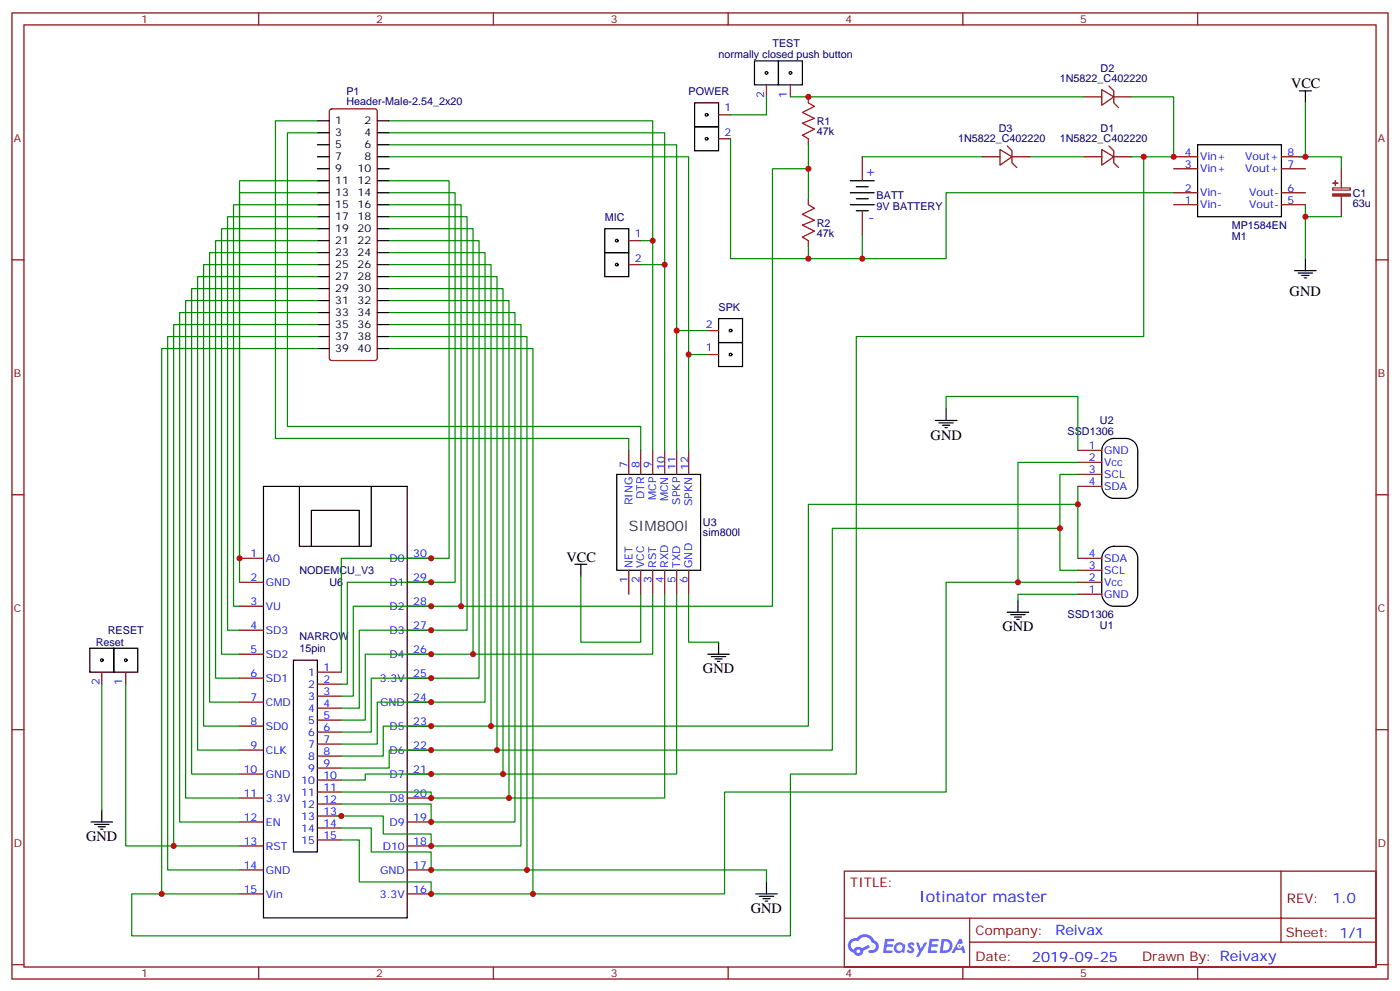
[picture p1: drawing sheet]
<svg xmlns="http://www.w3.org/2000/svg" width="412mm" height="292mm" viewBox="0 0 412 292" stroke-linecap="round" stroke-linejoin="round" font-family="sans-serif">
<g fill="none" stroke="#870000" stroke-width=".35">
<path d="M3.5 3.8h405.4v284.3h-405.4zM7.1 7.3h398.2v277.3h-398.2zM76.2 3.8v3.5M145.3 3.8v3.5M214.5 3.8v3.5M283.6 3.8v3.5M352.8 3.8v3.5M3.5 76.5h3.6M405.3 76.5h3.6M3.5 145.6h3.6M405.3 145.6h3.6M3.5 214.8h3.6"/>
<path d="M405.3 214.8h3.6M248.7 256.4h156.6v28.2h-156.6zM377.3 256.4v20.9M248.7 270.2h156.5M285.6 277.3h119.6M285.6 270.2v14.2M3.5 283.9h3.6M76.2 284.6v3.5M145.3 284.6v3.5M214.5 284.6v3.5M283.6 284.6v3.5M352.8 284.6v3.5"/>
<path d="M405.3 283.9h3.6"/>
</g>
<g fill="#5487ff">
<path d="M267.7 277.6a1.22 1.22 0 0 1 1.7 .2l-.4 .6a.47 .47 0 0 0-.3-.4 .47 .47 0 0 0-.5 .2l.1 .2a1.14 1.14 0 0 1 .8 1.8 1.14 1.14 0 0 1-1.9 0l-.2-.2 .5-.6 .7 .5a.29 .29 0 0 0 .3-.3 .29 .29 0 0 0-.2-.3 1.04 1.04 0 0 1-.6-1.7z"/>
<path d="M260.7 276.3h2.4l.3 .2-.2 .5-1.8 .1-.1 .8h1.5l.3 .4-.3 .4h-1.6l-.2 1.1h1.7l.2 .3-.2 .3-2.6 .1z"/>
<path d="M273.8 276.3h2.4l.3 .2-.1 .5-1.8 .1-.2 .8h1.6l.3 .4-.4 .4h-1.6l-.1 1.1h1.7l.2 .3-.2 .3-2.6 .1z"/>
<path d="M282.6 276.3h.7l.3 1.3-.6 .3a.69 .69 0 0 0-1 .3 .69 .69 0 0 0 .4 .9 .69 .69 0 0 0 .9-.6l.5-.2 .6 2.2h-.8l-.2-.9h-1.8l-.5 .9h-.8z"/>
<path d="M269.8 277.4h.8l.6 1.8 1.1-1.8h.9l-2.6 4.2h-.8l.9-1.5z"/>
<path d="M277.4 276.3l-.6 4.2h1.3a2.11 2.11 0 0 0 2.5-2.1 2.11 2.11 0 0 0-2.5-2.1zM278.1 277.1a1.39 1.39 0 0 1 1.7 1.4 1.39 1.39 0 0 1-1.8 1.3h-.3z"/>
<path d="M263.7 277.9a1.54 1.54 0 0 0-.1 2.2 1.54 1.54 0 0 0 2.2 .1l.6 .3 .3-2.3-.2-.3h-.4a1.49 1.49 0 0 0-2.4 0zM264 278.9a.94 .94 0 0 1 1.8 0 .94 .94 0 0 1-1.8 0z"/>
<path d="M250.4 276.7a2.18 2.18 0 0 0 1.1 3.7 1.44 1.44 0 0 0 1.6 .9 1.44 1.44 0 0 0 1.2-1.4l2-1.1-.5-.7-1.9 1a1.47 1.47 0 0 0-2.4 .4 1.39 1.39 0 0 1-.7-1.9 1.39 1.39 0 0 1 2-.5 2.12 2.12 0 0 1 2.2-1.3 2.12 2.12 0 0 1 1.9 1.7 1.14 1.14 0 0 1 1.1 1.4 1.14 1.14 0 0 1-1.7 .7 .43 .43 0 0 0-.5 .4 .43 .43 0 0 0 .4 .5 1.98 1.98 0 0 0 2.5-1.2 1.98 1.98 0 0 0-1.2-2.6 3.1 3.1 0 0 0-5.3-.6l-.9 .1zM252.3 280a.55 .55 0 0 1 1.1 0 .55 .55 0 0 1-1.1 0z"/>
<circle cx="282.6" cy="278.4" r=".26"/>
</g>
<g fill="none" stroke="#000" stroke-width=".35">
<path d="M222.2 17.9h7.1v7.1h-7.1zM229.3 17.9h7.1v7.1h-7.1zM93.5 35.6h3.5M93.5 39.1h3.5M111.1 35.6h3.6M111.1 39.1h3.6M204.6 30.3h7.1v7h-7.1zM204.6 37.3h7.1v7.1h-7.1zM382.8 26.7h3.5M384.5 26.7v3.6M93.5 53.2h3.5M93.5 56.7h3.5"/>
<path d="M93.5 42.6h3.5M93.5 46.1h3.5M93.5 49.7h3.5M111.1 53.2h3.6M111.1 56.7h3.6M111.1 42.6h3.6M111.1 46.1h3.6M111.1 49.7h3.6M250.5 53.2h7M250.5 56.7h7M252.2 55h3.6M252.2 58.5h3.6"/>
<path d="M352.8 42.6h24.7v21.2h-24.7zM93.5 60.3h3.5M93.5 63.8h3.5M93.5 67.3h3.5M93.5 70.8h3.5M93.5 74.4h3.5M93.5 77.9h3.5M111.1 60.3h3.6M111.1 63.8h3.6M111.1 67.3h3.6M111.1 70.8h3.6M111.1 74.4h3.6"/>
<path d="M111.1 77.9h3.6M178.2 67.3h7v7.1h-7zM178.2 74.4h7v7h-7zM250.5 60.3h7M252.2 62h3.6M381.4 79.7h6.3M384.5 76.1v3.6M93.5 81.4h3.5M93.5 84.9h3.5M93.5 88.5h3.5M93.5 92h3.5M93.5 95.5h3.5"/>
<path d="M93.5 99.1h3.5M111.1 81.4h3.6M111.1 84.9h3.6M111.1 88.5h3.6M111.1 92h3.6M111.1 95.5h3.6M111.1 99.1h3.6M211.7 93.8h7v7h-7zM382.4 80.4h4.2M383.5 81.1h2.1M384.2 81.8h.7M93.5 102.6h3.5"/>
<path d="M111.1 102.6h3.6M211.7 100.8h7v7.1h-7zM181.7 139.6h24.7v28.3h-24.7zM275.5 123.8h6.4M276.6 124.5h4.2M277.6 125.2h2.2M278.3 125.9h.7M278.7 120.2v3.6M325.7 130.1a3.6 3.6 0 0 1 2.4-1.1h3.5a3.5 3.5 0 0 1 3.5 3.6v10.6a3.8 3.8 0 0 1-3.5 3.5h-3.5a3.8 3.8 0 0 1-3.5-3.5v-10.6a3.5 3.5 0 0 1 1.1-2.5zM77.6 143.2h42.3v127h-42.3zM88.2 143.2v17.6h21.2v-17.6M91.7 160.8v-10.6h14.1v10.6"/>
<path d="M169.3 166.1h3.6M171.1 166.1v3.5M299.9 176.7v3.5M325.7 161.8a3.6 3.6 0 0 1 2.4-1h3.5a3.5 3.5 0 0 1 3.5 3.5v10.6a3.8 3.8 0 0 1-3.5 3.5h-3.5a3.8 3.8 0 0 1-3.5-3.5v-10.6a3.5 3.5 0 0 1 1.1-2.5zM26.5 190.8h7v7h-7zM33.5 190.8h7.1v7h-7.1zM86.4 194.3h7.1v56.5h-7.1zM208.5 192.5h6.3M209.5 193.3h4.3M210.6 194h2.1M211.3 194.7h.7M211.7 189v3.5"/>
<path d="M296.7 180.2h6.3M297.7 180.9h4.3M298.8 181.6h2.1M299.5 182.3h.7M30 238.4v3.5M26.8 241.9h6.4M27.9 242.6h4.2M28.9 243.3h2.1M29.6 244.1h.7M225.8 259.6v3.5M222.6 263.1h6.4M223.7 263.8h4.2"/>
<path d="M224.7 264.5h2.1M225.4 265.2h.7"/>
<circle cx="208.2" cy="33.8" r=".39"/>
<circle cx="225.8" cy="21.4" r=".39"/>
<circle cx="232.8" cy="21.4" r=".39"/>
<circle cx="208.2" cy="40.9" r=".39"/>
<circle cx="181.7" cy="77.9" r=".39"/>
<circle cx="181.7" cy="70.8" r=".39"/>
<circle cx="215.2" cy="97.3" r=".39"/>
<circle cx="215.2" cy="104.4" r=".39"/>
<circle cx="30" cy="194.3" r=".39"/>
<circle cx="37" cy="194.3" r=".39"/>
</g>
<g fill="none" stroke="#870000" stroke-width=".35">
<path d="M97.2 32.2l.5-.2h12.7l.5 .2 .2 .5v72.7l-.2 .5-.5 .2h-12.7l-.5-.2-.2-.5v-72.7zM211.7 33.8h3.5M225.8 25v3.5M232.8 25v3.5M238.1 28.5v1.8M319.3 28.5h5.3M324.6 26.4l3.5 2.1-3.5 2.5zM326.7 25.3l1.4 1.4v3.6l1.4 1.4M328.1 28.5h5.3M211.7 40.9h3.5M238.1 40.9v1.7M238.1 58.5v1.8"/>
<path d="M254 46.1v7.1M289.3 46.1h5.3M294.6 44l3.5 2.1-3.5 2.5zM296.7 43l1.4 1.4v3.5l1.4 1.4M298.1 46.1h5.3M319.3 46.1h5.3M324.6 44l3.5 2.1-3.5 2.5zM326.7 43l1.4 1.4v3.5l1.4 1.4M328.1 46.1h5.3M345.7 46.1h7.1M345.7 56.7h7.1M345.7 49.7h7.1"/>
<path d="M377.5 46.1h7M377.5 56.7h7M377.5 49.7h7M185.2 70.8h3.5M185.2 77.9h3.5M238.1 70.8v1.8M254 62v7.1M345.7 60.3h7.1M377.5 60.3h7M208.1 97.3h3.6M208.1 104.4h3.6M185.2 132.6v7"/>
<path d="M188.7 132.6v7M192.3 132.6v7M195.8 132.6v7M199.3 132.6v7M202.8 132.6v7M317.5 132.6h7.1M317.5 136.1h7.1M317.5 139.6h7.1M317.5 143.2h7.1M70.6 171.4h7M70.6 164.3h7M70.6 178.4h7"/>
<path d="M119.9 171.4h7.1M119.9 164.3h7.1M119.9 178.4h7.1M185.2 167.9v7M188.7 167.9v7M192.3 167.9v7M195.8 167.9v7M199.3 167.9v7M202.8 167.9v7M317.5 174.9h7.1M317.5 171.4h7.1M317.5 167.9h7.1"/>
<path d="M317.5 164.3h7.1M30 197.8v3.6M37 197.8v3.6M70.6 185.5h7M70.6 192.5h7M70.6 199.6h7M93.5 197.8h7M119.9 185.5h7.1M119.9 192.5h7.1M119.9 199.6h7.1M70.6 206.7h7M70.6 213.7h7"/>
<path d="M93.5 201.4h7M93.5 204.9h7M93.5 208.4h7M93.5 211.9h7M93.5 215.5h7M93.5 219h7M119.9 206.7h7.1M119.9 213.7h7.1M70.6 220.8h7M70.6 227.8h7M70.6 234.9h7M93.5 222.5h7"/>
<path d="M93.5 226.1h7M93.5 229.6h7M93.5 233.1h7M93.5 236.6h7M119.9 220.8h7.1M119.9 227.8h7.1M119.9 234.9h7.1M70.6 241.9h7M70.6 249h7M70.6 256h7M93.5 240.2h7M93.5 243.7h7"/>
<path d="M93.5 247.2h7M119.9 241.9h7.1M119.9 249h7.1M119.9 256h7.1M70.6 263.1h7M119.9 263.1h7.1"/>
</g>
<g fill="#8c2424" stroke="#8c2424" stroke-width=".35">
<path d="M392.6 57.1h5.2v.6h-5.2z"/>
<path d="M392.6 53.9h1.5z"/>
<path d="M393.3 53.2l.1 1.4z"/>
</g>
<path d="M392.6 55.3h5.2v.7h-5.2zM395.1 49.7v5.6M395.1 57.8v6" fill="none" stroke="#8c2424" stroke-width=".35"/>
<path d="M238.1 30.3l1.8 1-3.5 1.8 3.5 1.8-3.5 1.4 3.5 1.7-3.5 1.8 1.7 1.1M238.1 60.3l1.8 1-3.5 1.8 3.5 1.7-3.5 1.5 3.5 1.7-3.5 1.8 1.7 1" fill="none" stroke="#a10000" stroke-width=".35"/>
<g fill="none" stroke="#008700" stroke-width=".35">
<path d="M93.5 35.6h-12.4v93.4h104.1v3.6M93.5 39.1h-8.8v86.4h104v7.1M114.7 35.6h77.6v97M114.7 39.1h81.1v93.5M225.8 28.5v5.3h-10.6M232.8 28.5h86.5M333.4 28.5h12.3v17.6h-12.3M384.5 30.3v15.8h-1.7M93.5 53.2h-22.9v111.1M93.5 56.7h-22.9v114.7M114.7 53.2h17.6v111.1h-31.8v33.5M114.7 56.7h19.4v114.7h-31.8v30h-1.8"/>
<path d="M114.7 42.6h84.6v90M114.7 46.1h88.1v86.5M215.2 40.9v35.2h63.5v-19.4h67M238.1 49.7h-10.6v128.7h-91.7M238.1 42.6v15.9M254 46.1h35.3M303.4 46.1h15.9M336.9 46.1v53h-84.7v128.7h-19.4v47.6h-194v-12.3h31.8M384.5 46.1h10.6v3.6M93.5 60.3h-24.7v118.1h1.8M93.5 63.8h-26.5v121.7h3.6M93.5 67.3h-28.2v125.2h5.3"/>
<path d="M93.5 70.8h-30v128.8h7.1M93.5 74.4h-31.8v132.3h8.9M93.5 77.9h-33.5v135.8h10.6M114.7 60.3h21.1v118.1h-31.7v26.5h-3.6M114.7 63.8h22.9v121.7h-31.8v22.9h-5.3M114.7 67.3h24.6v125.2M114.7 70.8h26.4v128.8h-31.7v15.9h-8.9M114.7 74.4h28.2v132.3h-31.8v12.3h-10.6M114.7 77.9h29.9v135.8M188.7 70.8h3.6M188.7 77.9h7.1M238.1 72.6v3.5"/>
<path d="M254 69.1v7M384.5 60.3v15.8M384.5 63.8h10.6M93.5 81.4h-35.3v139.4h12.4M93.5 84.9h-37.1v142.9h14.2M93.5 88.5h-38.8v146.4h15.9M93.5 92h-40.6v149.9h17.7M93.5 95.5h-42.3v153.5M93.5 99.1h-44.1v156.9h21.2M114.7 81.4h31.7v139.4M114.7 84.9h33.5v142.9M114.7 88.5h35.2v146.4"/>
<path d="M114.7 92h37v149.9h-24.7v-5.3h-26.5M114.7 95.5h38.8v153.5h-26.5v-3.5h-14.1v-5.3h-14.1M114.7 99.1h40.5v156.9M199.3 97.3h8.8M93.5 102.6h-45.9v160.5M114.7 102.6h42.3v160.5h-30v-3.5h-21.2v-12.4h-5.3M202.8 104.4h5.3M278.7 120.2v-3.5h38.8v15.9M317.5 139.6h-5.3v28.3h5.3M317.5 136.1h-17.6v35.3M312.2 155.5h-67v65.3h-130.5v5.3h-14.2M317.5 148.4h-79.4v65.3h-125.2v8.8h-12.4"/>
<path d="M317.5 143.2v21.1M171.1 169.6v19.4h17.6v-14.1M192.3 174.9v17.6h-84.7v19.4h-7.1M195.8 174.9v60h-68.8v-1.8h-26.5M199.3 174.9v52.9h-91.7v1.8h-7.1M202.8 174.9v14.1h8.9M317.5 174.9h-17.6v1.8M317.5 171.4h-38.8v61.7h-65.3v30h-56.4M30 201.4v37M37 201.4v47.6h33.6M100.5 243.7h8.9v7.1h17.6v5.2h98.8v3.6"/>
</g>
<g fill="#c00">
<circle cx="127" cy="241.9" r=".88"/>
<circle cx="127" cy="234.9" r=".88"/>
<circle cx="127" cy="227.8" r=".88"/>
<circle cx="127" cy="220.8" r=".88"/>
<circle cx="127" cy="213.7" r=".88"/>
<circle cx="127" cy="206.7" r=".88"/>
<circle cx="127" cy="199.6" r=".88"/>
<circle cx="345.7" cy="46.1" r=".88"/>
<circle cx="384.5" cy="46.1" r=".88"/>
<circle cx="157" cy="263.1" r=".88"/>
<circle cx="199.3" cy="97.3" r=".88"/>
<circle cx="192.3" cy="70.8" r=".88"/>
<circle cx="149.9" cy="234.9" r=".88"/>
<circle cx="155.2" cy="256" r=".88"/>
<circle cx="144.6" cy="213.7" r=".88"/>
<circle cx="312.2" cy="155.5" r=".88"/>
<circle cx="317.5" cy="148.4" r=".88"/>
<circle cx="51.2" cy="249" r=".88"/>
<circle cx="146.4" cy="220.8" r=".88"/>
<circle cx="139.3" cy="192.5" r=".88"/>
<circle cx="148.2" cy="227.8" r=".88"/>
<circle cx="195.8" cy="77.9" r=".88"/>
<circle cx="202.8" cy="104.4" r=".88"/>
<circle cx="254" cy="76.1" r=".88"/>
<circle cx="47.6" cy="263.1" r=".88"/>
<circle cx="336.9" cy="46.1" r=".88"/>
<circle cx="299.9" cy="171.4" r=".88"/>
<circle cx="384.5" cy="63.8" r=".88"/>
<circle cx="238.1" cy="28.5" r=".88"/>
<circle cx="238.1" cy="49.7" r=".88"/>
<circle cx="238.1" cy="76.1" r=".88"/>
<circle cx="70.6" cy="164.3" r=".88"/>
<circle cx="127" cy="164.3" r=".88"/>
<circle cx="127" cy="171.4" r=".88"/>
<circle cx="127" cy="178.4" r=".88"/>
<circle cx="127" cy="185.5" r=".88"/>
<circle cx="127" cy="192.5" r=".88"/>
<circle cx="127" cy="249" r=".88"/>
<circle cx="127" cy="256" r=".88"/>
<circle cx="127" cy="263.1" r=".88"/>
<circle cx="100.5" cy="240.2" r=".88"/>
<circle cx="135.8" cy="178.4" r=".88"/>
</g>
<text font-size="4.6" fill="#00f" x="270.8" y="265.4">Iotinator master</text>
<g font-size="4.2">
<text x="380.3" y="26">VCC</text>
<text x="379.9" y="87.1">GND</text>
<text x="274.1" y="129.4">GND</text>
<text x="166.9" y="165.4">VCC</text>
<text x="295.3" y="185.8">GND</text>
<text x="207.1" y="198.2">GND</text>
<text x="25.4" y="247.6">GND</text>
<text x="221.2" y="268.7">GND</text>
</g>
<g font-size="4.2" fill="#00f">
<text x="254.7" y="51.8">+</text>
<text x="255.8" y="65.2">-</text>
<text x="392.5" y="265.7">1.0</text>
<text x="310.9" y="275.2">Reivax</text>
<text x="304" y="283">2019-09-25</text>
</g>
<text font-size="4.2" fill="#333" x="185.2" y="156.2">SIM800l</text>
<g font-size="3.9" fill="#800">
<text x="250.5" y="261">TITLE:</text>
<text x="379.1" y="265.7">REV:</text>
<text x="287.4" y="275.2">Company:</text>
<text x="378.7" y="275.8">Sheet: 1/1</text>
<text x="287.4" y="282.9">Date:</text>
<text x="336.4" y="282.9">Drawn By: Reivaxy</text>
</g>
<g font-size="3.2" fill="#800">
<text x="41.6" y="6.8">1</text>
<text x="110.8" y="6.8">2</text>
<text x="179.9" y="6.8">3</text>
<text x="249.1" y="6.8">4</text>
<text x="318.2" y="6.8">5</text>
<text x="4.1" y="41.9">A</text>
<text x="405.9" y="41.9">A</text>
<text x="4.1" y="111.1">B</text>
<text x="405.9" y="111.1">B</text>
<text x="4.1" y="180.2">C</text>
<text x="405.9" y="180.2">C</text>
<text x="4.1" y="249.3">D</text>
<text x="405.9" y="249.3">D</text>
<text x="41.6" y="287.6">1</text>
<text x="110.8" y="287.6">2</text>
<text x="179.9" y="287.6">3</text>
<text x="249.1" y="287.6">4</text>
<text x="318.2" y="287.6">5</text>
</g>
<g font-size="3.2" fill="#000080">
<text x="211.7" y="17.2">normally closed push button</text>
<text x="227.6" y="13.7">TEST</text>
<text x="324.2" y="21.1">D2</text>
<text x="102" y="28">P1</text>
<text x="202.9" y="28">POWER</text>
<text x="312.2" y="24.3">1N5822_C402220</text>
<text x="102" y="31">Header-Male-2.54_2x20</text>
<text x="240.6" y="39.7">47k</text>
<text x="240.6" y="36.7">R1</text>
<text x="282.2" y="41.9">1N5822_C402220</text>
<text x="294.2" y="38.7">D3</text>
<text x="312.2" y="41.9">1N5822_C402220</text>
<text x="324.2" y="38.7">D1</text>
<text x="258.2" y="58.7">BATT</text>
<text x="398.5" y="57.9">C1</text>
<text x="178.2" y="65">MIC</text>
<text x="258.2" y="61.8">9V BATTERY</text>
<text x="398.5" y="60.8">63u</text>
<text x="240.6" y="69.7">47k</text>
<text x="240.6" y="66.7">R2</text>
<text x="362.8" y="67.3">MP1584EN</text>
<text x="362.8" y="70.5">M1</text>
<text x="211.7" y="91.5">SPK</text>
<text x="324" y="124.8">U2</text>
<text x="314.5" y="128">SSD1306</text>
<text x="207.1" y="154.9">U3</text>
<text x="207.1" y="157.9">sim800l</text>
<text x="88.2" y="168.9">NODEMCU_V3</text>
<text x="97" y="172.4">U6</text>
<text x="314.5" y="182">SSD1306</text>
<text x="324" y="185.1">U1</text>
<text x="28.2" y="190.1">Reset</text>
<text x="31.8" y="186.5">RESET</text>
<text x="88.2" y="188.5">NARROW</text>
<text x="88.2" y="192">15pin</text>
</g>
<g font-size="3.2" fill="#00f">
<text x="225.1" y="28.8" transform="rotate(-90 225.1 28.8)">2</text>
<text x="231.8" y="28.8" transform="rotate(-90 231.8 28.8)">1</text>
<text x="213.4" y="32.7">1</text>
<text x="213.4" y="40.1">2</text>
<text x="349" y="45.8">4</text>
<text x="353.5" y="47.2">Vin+</text>
<text x="366.8" y="47.2">Vout+</text>
<text x="379.2" y="45.8">8</text>
<text x="349" y="49.3">3</text>
<text x="353.5" y="50.7">Vin+</text>
<text x="366.8" y="50.7">Vout+</text>
<text x="379.2" y="49.3">7</text>
<text x="349" y="59.9">1</text>
<text x="349" y="56.4">2</text>
<text x="353.5" y="57.8">Vin-</text>
<text x="368" y="57.8">Vout-</text>
<text x="379.2" y="59.9">5</text>
<text x="379.2" y="56.4">6</text>
<text x="353.5" y="61.3">Vin-</text>
<text x="368" y="61.3">Vout-</text>
<text x="187" y="69.8">1</text>
<text x="187" y="77.2">2</text>
<text x="207.9" y="96.6">2</text>
<text x="207.9" y="103.3">1</text>
<text x="184.9" y="137.9" transform="rotate(-90 184.9 137.9)">7</text>
<text x="188.4" y="137.9" transform="rotate(-90 188.4 137.9)">8</text>
<text x="191.9" y="137.9" transform="rotate(-90 191.9 137.9)">9</text>
<text x="320.8" y="132.2">1</text>
<text x="320.8" y="135.7">2</text>
<text x="325.3" y="133.6">GND</text>
<text x="325.3" y="137.2">Vcc</text>
<text x="195.8" y="138.2" transform="rotate(-90 195.8 138.2)">10</text>
<text x="199" y="138.2" transform="rotate(-90 199 138.2)">11</text>
<text x="202.8" y="138.2" transform="rotate(-90 202.8 138.2)">12</text>
<text x="320.8" y="139.3">3</text>
<text x="320.8" y="142.8">4</text>
<text x="325.3" y="140.7">SCL</text>
<text x="186.3" y="148.7" transform="rotate(-90 186.3 148.7)">RING</text>
<text x="189.8" y="146.9" transform="rotate(-90 189.8 146.9)">DTR</text>
<text x="193.3" y="147.1" transform="rotate(-90 193.3 147.1)">MCP</text>
<text x="196.8" y="147.6" transform="rotate(-90 196.8 147.6)">MCN</text>
<text x="200.4" y="148.5" transform="rotate(-90 200.4 148.5)">SPKP</text>
<text x="203.9" y="149" transform="rotate(-90 203.9 149)">SPKN</text>
<text x="325.3" y="144.2">SDA</text>
<text x="73.8" y="164">1</text>
<text x="78.3" y="165.4">A0</text>
<text x="114.8" y="165.4">D0</text>
<text x="121.7" y="164">30</text>
<text x="186.3" y="167.1" transform="rotate(-90 186.3 167.1)">NET</text>
<text x="189.8" y="167.1" transform="rotate(-90 189.8 167.1)">VCC</text>
<text x="193.3" y="167.1" transform="rotate(-90 193.3 167.1)">RST</text>
<text x="196.8" y="167.1" transform="rotate(-90 196.8 167.1)">RXD</text>
<text x="200.4" y="167.1" transform="rotate(-90 200.4 167.1)">TXD</text>
<text x="203.9" y="167.1" transform="rotate(-90 203.9 167.1)">GND</text>
<text x="320.8" y="167.5">3</text>
<text x="320.8" y="164">4</text>
<text x="325.3" y="165.4">SDA</text>
<text x="73.8" y="171">2</text>
<text x="78.3" y="172.4">GND</text>
<text x="114.8" y="172.4">D1</text>
<text x="121.7" y="171">29</text>
<text x="184.9" y="171.6" transform="rotate(-90 184.9 171.6)">1</text>
<text x="188.4" y="171.6" transform="rotate(-90 188.4 171.6)">2</text>
<text x="191.9" y="171.6" transform="rotate(-90 191.9 171.6)">3</text>
<text x="195.4" y="171.6" transform="rotate(-90 195.4 171.6)">4</text>
<text x="199" y="171.6" transform="rotate(-90 199 171.6)">5</text>
<text x="202.5" y="171.6" transform="rotate(-90 202.5 171.6)">6</text>
<text x="320.8" y="171">2</text>
<text x="325.3" y="172.4">Vcc</text>
<text x="325.3" y="168.9">SCL</text>
<text x="73.8" y="178.1">3</text>
<text x="78.3" y="179.5">VU</text>
<text x="114.8" y="179.5">D2</text>
<text x="121.7" y="178.1">28</text>
<text x="320.8" y="174.6">1</text>
<text x="325.3" y="176">GND</text>
<text x="73.8" y="185.1">4</text>
<text x="121.7" y="185.1">27</text>
<text x="78.3" y="186.5">SD3</text>
<text x="114.8" y="186.5">D3</text>
<text x="73.8" y="192.2">5</text>
<text x="78.3" y="193.6">SD2</text>
<text x="95.2" y="197.5">1</text>
<text x="114.8" y="193.6">D4</text>
<text x="121.7" y="192.2">26</text>
<text x="29.3" y="201.6" transform="rotate(-90 29.3 201.6)">2</text>
<text x="36" y="201.6" transform="rotate(-90 36 201.6)">1</text>
<text x="73.8" y="199.2">6</text>
<text x="78.3" y="200.7">SD1</text>
<text x="90.8" y="198.9">1</text>
<text x="90.8" y="202.4">2</text>
<text x="95.2" y="201">2</text>
<text x="111.9" y="200.7">3.3V</text>
<text x="121.7" y="199.2">25</text>
<text x="73.8" y="206.3">7</text>
<text x="78.3" y="207.7">CMD</text>
<text x="90.8" y="206">3</text>
<text x="90.8" y="209.5">4</text>
<text x="95.2" y="204.5">3</text>
<text x="95.2" y="208.1">4</text>
<text x="112" y="207.7">GND</text>
<text x="121.7" y="206.3">24</text>
<text x="73.8" y="213.4">8</text>
<text x="78.3" y="214.8">SD0</text>
<text x="90.8" y="213">5</text>
<text x="95.2" y="211.6">5</text>
<text x="95.2" y="215.1">6</text>
<text x="114.8" y="214.8">D5</text>
<text x="121.7" y="213.4">23</text>
<text x="73.8" y="220.4">9</text>
<text x="78.3" y="221.8">CLK</text>
<text x="90.8" y="216.5">6</text>
<text x="90.8" y="220.1">7</text>
<text x="95.2" y="218.7">7</text>
<text x="114.8" y="221.8">D6</text>
<text x="121.7" y="220.4">22</text>
<text x="71.8" y="227.5">10</text>
<text x="90.8" y="223.6">8</text>
<text x="90.8" y="227.1">9</text>
<text x="95.2" y="222.2">8</text>
<text x="95.2" y="225.7">9</text>
<text x="121.7" y="227.5">21</text>
<text x="78.3" y="228.9">GND</text>
<text x="88.7" y="230.6">10</text>
<text x="95.2" y="229.2">10</text>
<text x="95.2" y="232.8">11</text>
<text x="114.8" y="228.9">D7</text>
<text x="71.8" y="234.5">11</text>
<text x="78.3" y="235.9">3.3V</text>
<text x="88.7" y="234.2">11</text>
<text x="88.7" y="237.7">12</text>
<text x="95.2" y="236.3">12</text>
<text x="95.2" y="239.8">13</text>
<text x="114.8" y="235.9">D8</text>
<text x="121.7" y="234.5">20</text>
<text x="71.8" y="241.6">12</text>
<text x="78.3" y="243">EN</text>
<text x="88.7" y="241.2">13</text>
<text x="88.7" y="244.8">14</text>
<text x="95.2" y="243.3">14</text>
<text x="114.8" y="243">D9</text>
<text x="121.7" y="241.6">19</text>
<text x="71.8" y="248.6">13</text>
<text x="78.3" y="250">RST</text>
<text x="88.7" y="248.3">15</text>
<text x="95.2" y="246.9">15</text>
<text x="112.8" y="250">D10</text>
<text x="121.7" y="248.6">18</text>
<text x="71.8" y="255.7">14</text>
<text x="78.3" y="257.1">GND</text>
<text x="112" y="257.1">GND</text>
<text x="121.7" y="255.7">17</text>
<text x="71.8" y="262.7">15</text>
<text x="121.7" y="262.7">16</text>
<text x="78.3" y="264.2">Vin</text>
<text x="111.9" y="264.2">3.3V</text>
</g>
<g font-size="3.2">
<text x="98.8" y="36.6">1</text>
<text x="98.8" y="40.1">3</text>
<text x="107.3" y="36.6">2</text>
<text x="107.3" y="40.1">4</text>
<text x="98.8" y="43.7">5</text>
<text x="98.8" y="47.2">7</text>
<text x="107.3" y="43.7">6</text>
<text x="107.3" y="47.2">8</text>
<text x="98.8" y="50.7">9</text>
<text x="105.3" y="50.7">10</text>
<text x="98.8" y="54.3">11</text>
<text x="98.8" y="57.8">13</text>
<text x="105.3" y="54.3">12</text>
<text x="105.3" y="57.8">14</text>
<text x="98.8" y="61.3">15</text>
<text x="98.8" y="64.8">17</text>
<text x="105.3" y="61.3">16</text>
<text x="105.3" y="64.8">18</text>
<text x="98.8" y="68.4">19</text>
<text x="98.8" y="71.9">21</text>
<text x="105.3" y="68.4">20</text>
<text x="105.3" y="71.9">22</text>
<text x="98.8" y="75.4">23</text>
<text x="105.3" y="75.4">24</text>
<text x="98.8" y="79">25</text>
<text x="98.8" y="82.5">27</text>
<text x="105.3" y="79">26</text>
<text x="105.3" y="82.5">28</text>
<text x="98.8" y="86">29</text>
<text x="98.8" y="89.5">31</text>
<text x="105.3" y="86">30</text>
<text x="105.3" y="89.5">32</text>
<text x="98.8" y="93.1">33</text>
<text x="105.3" y="93.1">34</text>
<text x="98.8" y="96.6">35</text>
<text x="98.8" y="100.1">37</text>
<text x="105.3" y="96.6">36</text>
<text x="105.3" y="100.1">38</text>
<text x="98.8" y="103.6">39</text>
<text x="105.3" y="103.6">40</text>
</g>
</svg>
